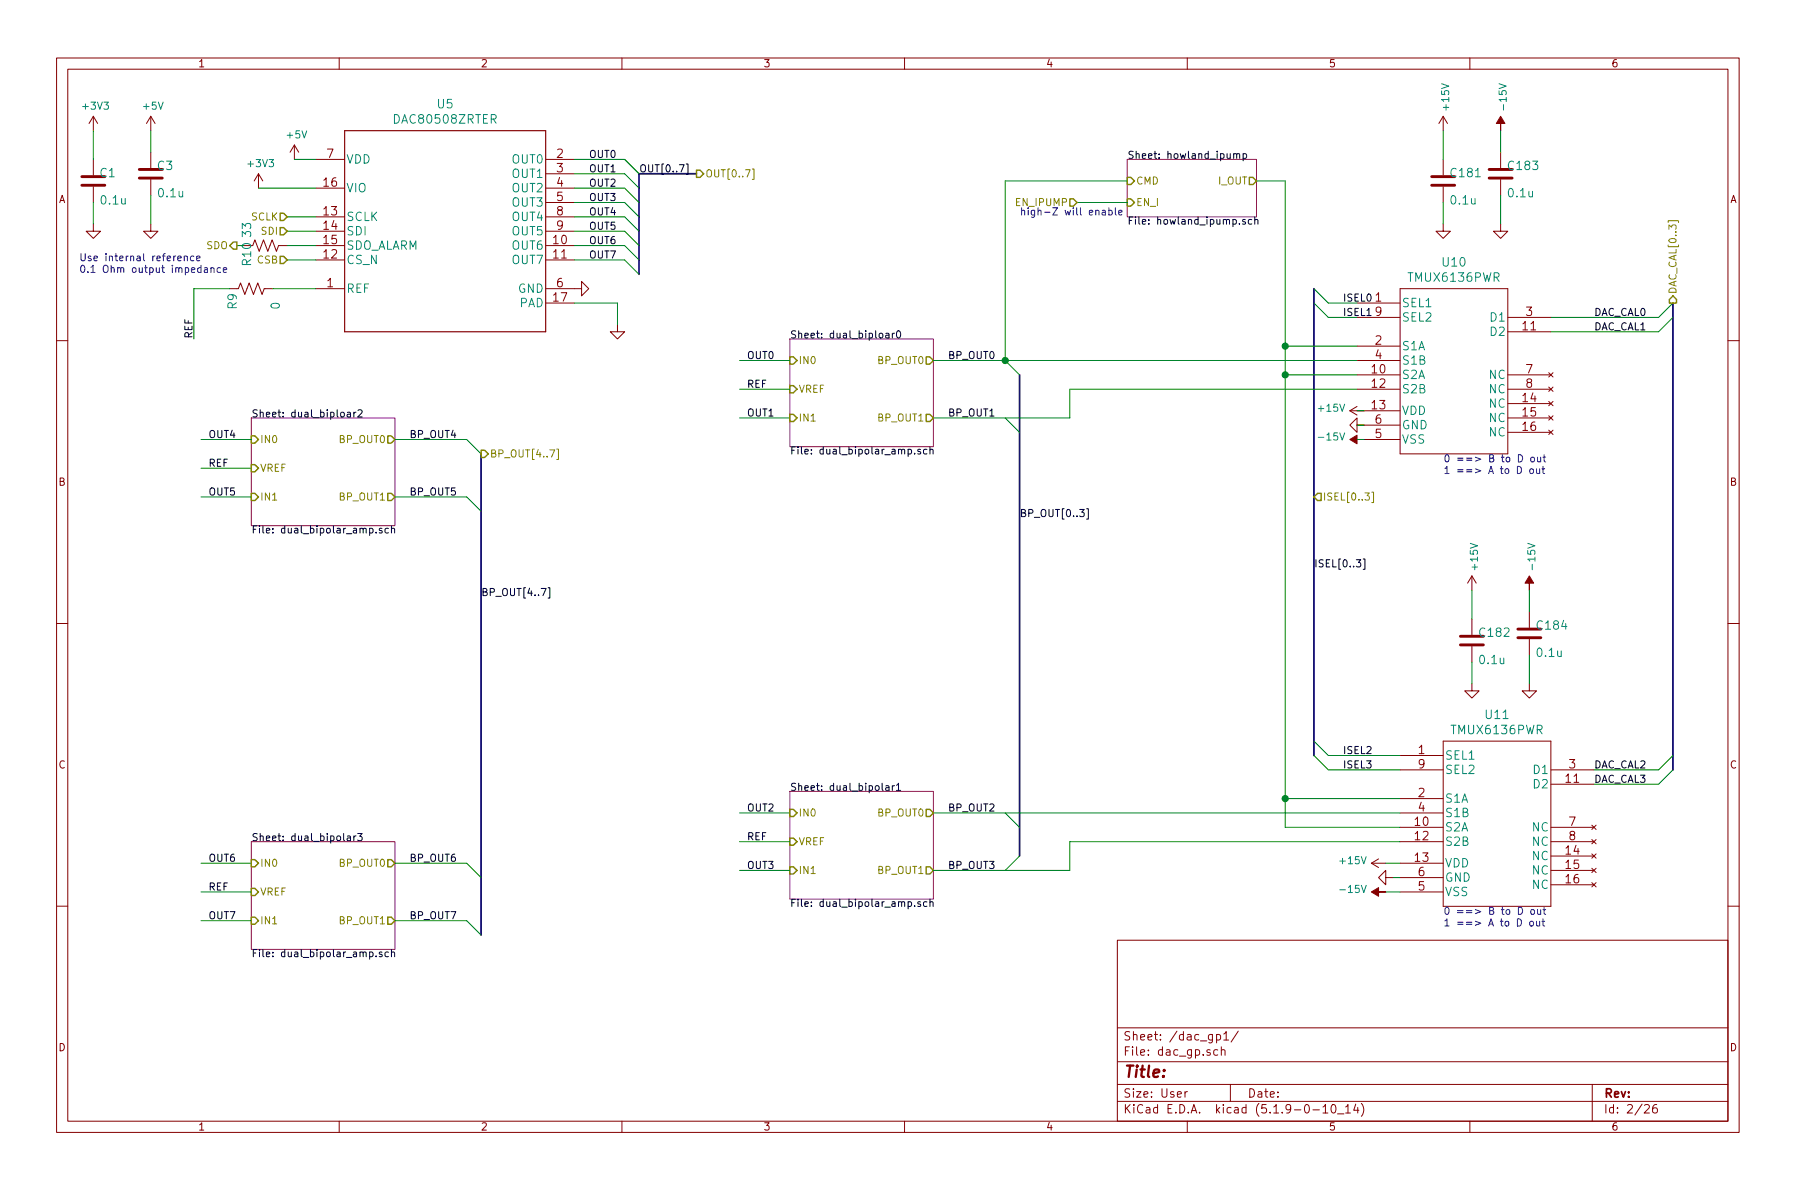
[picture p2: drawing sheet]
<svg xmlns="http://www.w3.org/2000/svg" width="318mm" height="210mm" viewBox="0 0 318 210" stroke-linecap="round" stroke-linejoin="round" font-family="sans-serif">
<g fill="none" stroke="#840000" stroke-width=".18">
<path d="M10 10.3h297.6v189.9h-297.6zM12 12.2h293.6v186.1h-293.6zM60 10.3v1.9M110 10.3v1.9M160 10.3v1.9M210 10.3v1.9M260 10.3v1.9M16.5 39.6v1.3h1.3l-1.3 1.3-1.3-1.3h1.3M16.5 20.6l-.8 1.2M16.5 20.6v2.5M16.5 28.2v2.8M16.5 33v2.8"/>
<path d="M16.5 20.6l.8 1.2M26.7 39.6v1.3h1.2l-1.2 1.3-1.3-1.3h1.3M26.7 20.6l-.8 1.2M26.7 20.6v2.5M26.7 26.9v2.8M26.7 31.7v2.8M26.7 20.6l.7 1.2M45.7 30.7l-.7 1.3M45.7 30.7v2.6M45.7 30.7l.8 1.3M52.1 25.6l-.8 1.3M52.1 25.6v2.6"/>
<path d="M52.1 25.6l.7 1.3M55.9 38.3h5.1M55.9 33.3h5.1M55.9 28.2h5.1M96.5 38.3h5.1M96.5 33.3h5.1M96.5 28.2h5.1M96.5 30.7h5.1M96.5 35.8h5.1M255.3 39.6v1.3h1.2l-1.2 1.3-1.3-1.3h1.3M255.3 20.6v2.5M255.3 28.2v2.8"/>
<path d="M255.3 33v2.8M255.3 20.6l-.8 1.2M255.3 20.6l.7 1.2M265.4 39.6v1.3h1.3l-1.3 1.3-1.2-1.3h1.2M265.4 26.9v2.8M265.4 31.7v2.8M40.6 51h1.6l.3-1 .8 2.1 .8-2.1 .7 2.1 .8-2.1 .8 2.1 .3-1.1h1.6M44.7 43.4l.4-1 .7 2 .8-2 .8 2 .7-2 .8 2 .4-1h1.5M55.9 51h5.1M55.9 43.4h5.1M55.9 46h5.1M55.9 40.9h5.1"/>
<path d="M96.5 51h6.4v-1.2l1.2 1.2-1.2 1.3v-1.3M96.5 43.4h5.1M96.5 46h5.1M96.5 40.9h5.1M96.5 53.6h5.1M109.2 57.4v1.3h1.3l-1.3 1.2-1.3-1.2h1.3M240 53.6h7.6M240 56.1h7.6M247.6 51h19.1v29.3h-19.1zM266.7 58.7h7.6M266.7 56.1h7.6M10 60.2h2"/>
<path d="M238.8 72.6h8.8M238.8 72.6l1.2 .8M240 66.3h7.6M240 68.8h7.6M240 61.2h7.6M240 63.7h7.6M240 77.7h7.6M240 71.9l-1.2 .7M241.3 75.2h-1.3v1.2l-1.2-1.2 1.2-1.3v1.3h7.6M266.7 66.3h7.6M266.7 68.8h7.6M266.7 71.4h7.6"/>
<path d="M266.7 73.9h7.6M266.7 76.4h7.6M273.9 71l.8 .7M273.9 73.5l.8 .8M273.9 76.1l.8 .7M273.9 65.9l.8 .8M273.9 68.4l.8 .8M274.7 71l-.8 .7M274.7 73.5l-.8 .8M274.7 76.1l-.8 .7M274.7 65.9l-.8 .8M274.7 68.4l-.8 .8"/>
<path d="M305.6 60.2h2M10 110.3h2M260.3 101.8l-.7 1.3M260.3 101.8v2.6M260.3 109.5v2.8M260.3 114.3v2.8M260.3 101.8l.8 1.3M270.5 108.2v2.8M270.5 113v2.8M305.6 110.3h2M247.6 133.6h7.7M247.6 136.1h7.7"/>
<path d="M255.3 131.1h19v29.2h-19zM260.3 120.9v1.3h1.3l-1.3 1.2-1.2-1.2h1.2M270.5 120.9v1.3h1.3l-1.3 1.2-1.3-1.2h1.3M274.3 138.7h7.6M274.3 136.1h7.6M242.6 152.6h2.5M242.6 152.6l1.2 .8M243.8 151.9l-1.2 .7M245.1 155.2v-1.3l-1.3 1.3 1.3 1.3v-1.3h1.3M247.6 146.3h7.7M247.6 148.8h7.7M247.6 152.6h7.7"/>
<path d="M247.6 141.2h7.7M247.6 143.8h7.7M247.6 157.7h7.7M247.6 155.2h7.7M274.3 146.3h7.6M274.3 148.8h7.6M274.3 151.4h7.6M274.3 153.9h7.6M274.3 156.5h7.6M281.6 151l.7 .8M281.6 153.5l.7 .8M281.6 156.1l.7 .7"/>
<path d="M281.6 145.9l.7 .8M281.6 148.5l.7 .7M282.3 151l-.7 .8M282.3 153.5l-.7 .8M282.3 156.1l-.7 .7M282.3 145.9l-.7 .8M282.3 148.5l-.7 .7M10 160.2h2M197.6 166.3h108v32h-108zM305.6 160.2h2M60 198.3v1.9M110 198.3v1.9"/>
<path d="M160 198.3v1.9M197.6 194.8h108M197.6 191.8h108M197.6 187.8h108M197.6 181.8h108M209.6 193v1M210 198.3v1.9M210 193l-.4 .3M215.2 183l.4-.1 .3 .3-.1 .6-.2 .1-.4-.1M215.2 182.9v1.5M215.4 185.7l-.4-.1-.3 .3 .1 .6h.6M216 185.7h.1a.37 .37 0 0 1 .6 .1v.8"/>
<path d="M216 185.1v1.5M216.5 182.8l.4-.4v1.5M216.5 183.9h.8M217.6 191.8v3M219 182.3l-1.2 2M232.2 196.3h1.2M234 195.8l.4-.5v1.5M234 196.8h.9M235.6 195.5l.3-.2a.94 .94 0 0 1 0 1.5 .79 .79 0 0 1-.3-1.3zM236.6 197h1.1M238 195.8l.4-.5v1.5M238 196.8h.9"/>
<path d="M239.8 195.2l-.4 1.1h1M240.2 195.8v1M240.8 195.1a1.71 1.71 0 0 1 0 2.3M260 198.3v1.9M281.6 191.8v6.5M290.9 195.5l.2-.2h.4l.2 .5-.9 1h.9M293 195.3a.62 .62 0 0 0-.7 .7l.1 .7 .2 .1 .5-.1 .1-.5-.2-.2-.4-.1-.3 .3"/>
</g>
<path d="M199.4 28.2h22.8v10.1h-22.8zM139.7 59.9h25.4v19.1h-25.4zM44.4 73.9h25.4v19.1h-25.4zM139.7 139.9h25.4v19.1h-25.4zM44.4 148.8h25.4v19.1h-25.4z" fill="none" stroke="#840084" stroke-width=".18"/>
<g fill="none" stroke="#000" stroke-width=".18">
<path d="M121.4 29h.3v1.8h-.3M218.2 27.3l.2-.1h.3v.8M218.2 27.2v.8M218.7 27.4l.2-.2h.3l.1 .8M219.9 27.2h.4l.2 .2-.1 .6h-.5M219.9 27.2v1.2M220.3 38.9l-.3-.1-.2 .2v.2l.5 .1v.3h-.5M221.4 38.9l-.3-.1-.3 .2 .1 .6h.5M221.9 38.9l.2-.1 .3 .1 .1 .7M221.9 38.4v1.2M156.7 59h.5l.1 .8M157.3 59.2l-.5 .1-.2 .2 .1 .2h.6"/>
<path d="M157.8 58.9v.9M158.2 58.9l-.4 .3M158.7 58.6l.2-.1a.67 .67 0 0 1 .4 .6 .67 .67 0 0 1-.4 .7l-.3-.3v-.2zM61.4 72.9h.5l.1 .8M62 73.2h-.4l-.2 .2v.3h.6M62.6 72.9v.8M63 72.9l-.4 .2M63.3 72.6l.5-.1 .3 .3-.8 .9h.8M162.8 79.5l-.3-.1-.2 .2 .1 .2 .4 .1v.3h-.5M164 79.5l-.4-.1-.3 .3 .2 .5h.5M164.5 79.6l.2-.2 .3 .1v.8M164.5 79v1.3"/>
<path d="M66.5 94.1v.2M67.6 93.5l-.3-.1-.2 .2v.2l.5 .1v.3h-.5M68.7 93.5l-.3-.1-.3 .2 .1 .6h.5M69.2 93.5l.2-.1 .3 .1 .1 .8M69.2 93v1.3M161.8 80.2v.1M192.2 90h.3v1.8h-.3M239.9 99h.8l-.4 .5 .3 .1v.6h-.5l-.2-.1M241.1 98.9h.3v1.8h-.3M97 103.9h.3v1.9h-.3M156 138.5v1.1l.2 .2M156.7 139h.5l.1 .8"/>
<path d="M157.3 139.2l-.5 .1-.2 .2 .1 .2h.6M157.8 138.9v.9M158.2 138.9l-.4 .3M158.6 138.9l.3-.4v1.3M158.6 139.8h.7M61.4 147.9h.5l.1 .8M62 148.1l-.4 .1-.2 .2v.2h.6M62.6 147.8v.9M63 147.8l-.4 .3M63.3 147.4h.8l-.5 .5 .4 .1 .1 .4-.3 .3-.5-.2M162.8 159.5h-.3l-.2 .1 .1 .2 .4 .1v.3h-.5M164 159.5h-.4l-.3 .2 .2 .5h.5"/>
<path d="M164.5 159.6l.2-.1h.3v.8M164.5 159v1.3M66.5 169.1v.1M67.6 168.4l-.3-.1-.2 .2v.2l.5 .1v.3h-.5M68.7 168.4l-.3-.1-.3 .3 .1 .5h.5M69.2 168.5l.2-.2 .3 .1 .1 .8M69.2 167.9v1.3M161.8 160.2v.1"/>
</g>
<g fill="none" stroke="#848400" stroke-width=".25">
<path d="M49.5 37.7h.7l.6 .6-.6 .7h-.7zM123.2 30.1h.6l.7 .6-.7 .7h-.6zM189.2 35.2h.7l.6 .6-.6 .6h-.7zM199.4 31.4h.6l.7 .6-.7 .6h-.6zM199.4 35.2h.6l.7 .6-.7 .6h-.6zM221 31.4h.6l.6 .6-.6 .6h-.6zM41.3 42.8h.6v1.3h-.6l-.7-.7zM49.5 40.3h.7l.6 .6-.6 .6h-.7zM49.5 45.3h.7l.6 .7-.6 .6h-.7zM295.9 52.3l.6 .7v.6h-1.2v-.6zM44.4 77.1h.7l.6 .6-.6 .7h-.7zM68.6 77.1h.6l.6 .6-.6 .7h-.6z"/>
<path d="M85.1 79.6h.6l.7 .7-.7 .6h-.6zM139.7 68.2h.6l.7 .6-.7 .7h-.6zM139.7 63.1h.6l.7 .6-.7 .7h-.6zM139.7 73.3h.6l.7 .6-.7 .6h-.6zM163.8 63.1h.7l.6 .6-.6 .7h-.7zM163.8 73.3h.7l.6 .6-.6 .6h-.7zM44.4 82.2h.7l.6 .6-.6 .6h-.7zM44.4 87.2h.7l.6 .7-.6 .6h-.7zM68.6 87.2h.6l.6 .7-.6 .6h-.6zM233 87.2h.7v1.3h-.7l-.6-.6zM44.4 157.1h.7l.6 .6-.6 .7h-.7zM44.4 152h.7l.6 .6-.6 .7h-.7z"/>
<path d="M68.6 152h.6l.6 .6-.6 .7h-.6zM139.7 148.2h.6l.7 .6-.7 .7h-.6zM139.7 143.1h.6l.7 .7-.7 .6h-.6zM139.7 153.3h.6l.7 .6-.7 .7h-.6zM163.8 143.1h.7l.6 .7-.6 .6h-.7zM163.8 153.3h.7l.6 .6-.6 .7h-.7zM44.4 162.2h.7l.6 .6-.6 .6h-.7zM68.6 162.2h.6l.6 .6-.6 .6h-.6z"/>
</g>
<path d="M61 23.1h35.5v35.6h-35.5z" fill="none" stroke="#840000" stroke-width=".2"/>
<g fill="#840000" stroke="#840000" stroke-width=".18">
<path d="M238.8 77.7l1.2-.7v.7h1.3h-1.3v.8z"/>
<path d="M265.4 20.6l.8 1.2h-.8v1.3v-1.3h-.7z"/>
<path d="M270.5 101.8l.8 1.3h-.8v1.3v-1.3h-.8z"/>
<path d="M242.6 157.7l1.2-.7v.7h1.3h-1.3v.8z"/>
</g>
<path d="M14.5 32.8h4M14.5 31.2h4M24.6 31.5h4.1M24.6 30h4.1M253.2 32.8h4.1M253.2 31.2h4.1M263.4 31.5h4.1M263.4 30h4.1M258.3 114h4.1M258.3 112.5h4.1M268.5 112.8h4M268.5 111.2h4" fill="none" stroke="#840000" stroke-width=".51"/>
<path d="M123.2 30.7h-10.2v17.8M232.4 51v82.6M295.9 53.6v82.5M180.3 66.3v85.1M85.1 80.3v85" fill="none" stroke="#000084" stroke-width=".3"/>
<g fill="none" stroke="#008400" stroke-width=".18">
<path d="M16.5 23.1v5.1M16.5 35.8v3.8M26.7 23.1v3.8M26.7 34.5v5.1M45.7 33.3h10.2M50.8 38.3h5.1M52.1 28.2h3.8M101.6 33.3h8.9l2.5 2.5M101.6 28.2h8.9l2.5 2.5M101.6 38.3h8.9l2.5 2.6M101.6 30.7h8.9l2.5 2.6M101.6 35.8h8.9l2.5 2.5"/>
<path d="M190.5 35.8h8.9M199.4 32h-21.6v31.7l2.5 2.6M222.2 32h5.1v114.3h20.3M255.3 23.1v5.1M255.3 35.8v3.8M265.4 23.1v3.8M265.4 34.5v5.1M40.6 51h-6.3v8.9M41.9 43.4h1.3M48.3 51h7.6M50.8 40.9h5.1M50.8 43.4h5.1"/>
<path d="M50.8 46h5.1M101.6 53.6h7.6v3.8M101.6 40.9h8.9l2.5 2.5M101.6 43.4h8.9l2.5 2.6M101.6 46h8.9l2.5 2.5M232.4 51l2.5 2.6h5.1M232.4 53.6l2.5 2.5h5.1M295.9 53.6l-2.5 2.5h-19.1M295.9 56.1l-2.5 2.6h-19.1M35.6 77.7h8.8M69.8 77.7h12.7l2.6 2.6M130.8 73.9h8.9"/>
<path d="M130.8 68.8h8.9M130.8 63.7h8.9M165.1 63.7h74.9M177.8 73.9l2.5 2.5M227.3 61.2h12.7M227.3 66.3h12.7M240 68.8h-50.8v5.1h-24.1M240 77.7h1.3M240 72.6h1.3M240 75.2h1.3M35.6 82.8h8.8M35.6 87.9h8.8"/>
<path d="M69.8 87.9h12.7l2.6 2.5M260.3 104.4v5.1M260.3 117.1v3.8M270.5 104.4v3.8M270.5 115.8v5.1M232.4 131.1l2.5 2.5h12.7M232.4 133.6l2.5 2.5h12.7M295.9 133.6l-2.5 2.5h-11.5M295.9 136.1l-2.5 2.6h-11.5M35.6 152.6h8.8M35.6 157.7h8.8M69.8 152.6h12.7l2.6 2.6"/>
<path d="M130.8 153.9h8.9M130.8 143.8h8.9M130.8 148.8h8.9M165.1 143.8h82.5M177.8 143.8l2.5 2.5M180.3 151.4l-2.5 2.5M227.3 141.2h20.3M245.1 152.6h2.5M245.1 157.7h2.5M246.4 155.2h1.2M247.6 148.8h-58.4v5.1h-24.1M35.6 162.8h8.8"/>
<path d="M69.8 162.8h12.7l2.6 2.5"/>
</g>
<path d="M133.1 29.9h.3v1.8h-.3M295.1 39.3v-.3h1.8v.3M98.5 79.4h.3v1.8h-.3M241.4 87.2h.8l-.4 .4 .4 .2-.1 .6h-.5l-.2-.1M242.6 87h.4v1.9h-.4" fill="none" stroke="#848400" stroke-width=".18"/>
<g fill="none" stroke="#0000c2" stroke-width=".18">
<path d="M195 37.2h.5v.8M195.5 37.5h-.4l-.2 .2 .1 .3h.5M196.1 37.2h.4l.2 .2-.1 .6h-.5M196.1 36.7v1.3M197.3 36.7v1.1l.2 .2M197.9 37.6l.6-.1-.1-.3h-.3l-.2 .2v.6h.5M31.4 45.7l.7-.1-.1-.3h-.4l-.2 .2 .1 .6h.5M32.6 45.4l.2-.1h.3v.8M32.6 45.3v.8M34.3 45.3h-.4l-.2 .2 .1 .6h.5M34.8 45.7l.6-.1-.1-.3h-.3l-.2 .2v.6h.5M36.2 47.4h.5v.8"/>
<path d="M36.7 47.6l-.4 .1-.2 .2 .1 .2h.5M37.3 47.5l.2-.2 .3 .1 .1 .8M37.3 47.3v.9M39 47.4l-.3-.1-.3 .3 .1 .5h.5M39.5 47.7l.6-.1-.1-.2-.3-.1-.2 .2v.6h.5M268.4 82.5a.64 .64 0 0 1 .7 .6 .64 .64 0 0 1-.7 .6zM268.6 80.4a.64 .64 0 0 1 .7 .6 .64 .64 0 0 1-.7 .7zM270.7 83l.3-.1 .2 .2-.1 .6h-.3l-.2-.1zM270.9 80.9l.3-.1 .2 .3-.1 .5-.3 .1-.2-.1zM271.8 82.9l.1 .8h.2l.2-.1M272 80.8v.8l.3 .1 .2-.1M272.3 82.9v.8"/>
<path d="M272.5 80.8v.9M272.7 82.9h.5M272.9 82.5v1.1l.3 .1M272.9 80.8h.5M273.1 80.4v1.1l.3 .2M268.4 162.5a.64 .64 0 0 1 .7 .6 .64 .64 0 0 1-.7 .6zM268.6 160.4a.64 .64 0 0 1 .7 .7 .64 .64 0 0 1-.7 .6zM270.7 163l.3-.1 .2 .2-.1 .6h-.3l-.2-.1zM270.9 160.9h.3l.2 .2-.1 .5-.3 .1-.2-.1zM271.8 162.9l.1 .8h.2l.2-.1M272 160.9v.7l.3 .1 .2-.1M272.3 162.9v.8"/>
<path d="M272.5 160.9v.8M272.7 162.9h.5M272.9 162.5v1.1l.3 .1M272.9 160.9h.5M273.1 160.4v1.1l.3 .2"/>
</g>
<g fill="#008400" stroke="#008400" stroke-width=".25">
<circle cx="227.3" cy="61.2" r=".51"/>
<circle cx="227.3" cy="66.3" r=".51"/>
<circle cx="227.3" cy="141.2" r=".51"/>
<circle cx="177.8" cy="63.7" r=".51"/>
</g>
<text font-size="2.8" fill="#840000" x="198.6" y="190.5">Title:</text>
<g font-size="2.1" fill="#008484">
<text x="70" y="21.9">DAC80508ZRTER</text>
<text x="77.4" y="19.2">U5</text>
<text x="61.2" y="28.9">VDD</text>
<text x="90.7" y="28.9">OUT0</text>
<text x="17.7" y="31.3">C1</text>
<text x="27.9" y="30.1">C3</text>
<text x="28.1" y="34.9">0.1u</text>
<text x="61.2" y="34">VIO</text>
<text x="90.7" y="31.5">OUT1</text>
<text x="90.7" y="34">OUT2</text>
<text x="256.8" y="31.3">C181</text>
<text x="266.9" y="34.9">0.1u</text>
<text x="266.9" y="30.1">C183</text>
<text x="18" y="36.2">0.1u</text>
<text x="44.4" y="41.8" transform="rotate(-90 44.4 41.8)">33</text>
<text x="61.2" y="39.1">SCLK</text>
<text x="61.2" y="41.6">SDI</text>
<text x="90.7" y="36.5">OUT3</text>
<text x="90.7" y="39.1">OUT4</text>
<text x="90.7" y="41.6">OUT5</text>
<text x="256.7" y="36.2">0.1u</text>
<text x="44.4" y="46.9" transform="rotate(-90 44.4 46.9)">R10</text>
<text x="61.2" y="46.7">CS_N</text>
<text x="61.2" y="44.2">SDO_ALARM</text>
<text x="90.7" y="44.2">OUT6</text>
<text x="90.7" y="46.7">OUT7</text>
<text x="255.2" y="47.1">U10</text>
<text x="61.2" y="51.8">REF</text>
<text x="91.6" y="51.8">GND</text>
<text x="249.3" y="49.8">TMUX6136PWR</text>
<text x="41.9" y="54.6" transform="rotate(-90 41.9 54.6)">R9</text>
<text x="49.5" y="54.7" transform="rotate(-90 49.5 54.7)">0</text>
<text x="91.9" y="54.3">PAD</text>
<text x="247.9" y="54.3">SEL1</text>
<text x="247.9" y="56.9">SEL2</text>
<text x="263.8" y="59.4">D2</text>
<text x="263.8" y="56.9">D1</text>
<text x="247.9" y="61.9">S1A</text>
<text x="247.9" y="64.5">S1B</text>
<text x="247.9" y="67">S2A</text>
<text x="247.9" y="69.6">S2B</text>
<text x="263.4" y="67">NC</text>
<text x="263.4" y="69.6">NC</text>
<text x="247.9" y="73.4">VDD</text>
<text x="247.9" y="75.9">GND</text>
<text x="263.4" y="72.1">NC</text>
<text x="263.4" y="74.6">NC</text>
<text x="263.4" y="77.2">NC</text>
<text x="247.9" y="78.5">VSS</text>
<text x="261.8" y="112.6">C182</text>
<text x="272" y="111.3">C184</text>
<text x="261.8" y="117.4">0.1u</text>
<text x="272" y="116.2">0.1u</text>
<text x="256.9" y="129.8">TMUX6136PWR</text>
<text x="262.9" y="127.1">U11</text>
<text x="255.5" y="134.3">SEL1</text>
<text x="255.5" y="136.9">SEL2</text>
<text x="271.4" y="136.9">D1</text>
<text x="255.5" y="142">S1A</text>
<text x="271.4" y="139.4">D2</text>
<text x="255.5" y="147">S2A</text>
<text x="255.5" y="149.6">S2B</text>
<text x="255.5" y="144.5">S1B</text>
<text x="271" y="147">NC</text>
<text x="271" y="149.6">NC</text>
<text x="255.5" y="153.4">VDD</text>
<text x="255.5" y="155.9">GND</text>
<text x="271" y="152.1">NC</text>
<text x="271" y="154.7">NC</text>
<text x="255.5" y="158.5">VSS</text>
<text x="271" y="157.2">NC</text>
</g>
<g font-size="2.1" fill="#840000">
<text x="57.8" y="27.9">7</text>
<text x="98.5" y="27.9">2</text>
<text x="57.3" y="33">16</text>
<text x="98.5" y="30.5">3</text>
<text x="98.5" y="33">4</text>
<text x="98.5" y="35.6">5</text>
<text x="57.3" y="38.1">13</text>
<text x="57.3" y="40.6">14</text>
<text x="98.5" y="38.1">8</text>
<text x="98.5" y="40.6">9</text>
<text x="57.3" y="45.7">12</text>
<text x="57.3" y="43.2">15</text>
<text x="97.9" y="43.2">10</text>
<text x="97.9" y="45.7">11</text>
<text x="57.8" y="50.8">1</text>
<text x="97.9" y="53.3">17</text>
<text x="98.5" y="50.8">6</text>
<text x="243.3" y="53.3">1</text>
<text x="243.3" y="55.9">9</text>
<text x="269.4" y="58.4">11</text>
<text x="269.9" y="55.9">3</text>
<text x="243.3" y="61">2</text>
<text x="243.3" y="63.5">4</text>
<text x="242.7" y="66">10</text>
<text x="242.7" y="68.6">12</text>
<text x="269.4" y="71.1">14</text>
<text x="269.9" y="66">7</text>
<text x="269.9" y="68.6">8</text>
<text x="242.7" y="72.4">13</text>
<text x="243.3" y="77.5">5</text>
<text x="243.3" y="74.9">6</text>
<text x="269.4" y="73.7">15</text>
<text x="269.4" y="76.2">16</text>
<text x="250.9" y="133.3">1</text>
<text x="250.9" y="135.9">9</text>
<text x="277.5" y="135.9">3</text>
<text x="250.9" y="141">2</text>
<text x="250.9" y="143.5">4</text>
<text x="277" y="138.4">11</text>
<text x="250.3" y="146">10</text>
<text x="250.3" y="148.6">12</text>
<text x="277.5" y="146">7</text>
<text x="277.5" y="148.6">8</text>
<text x="250.3" y="152.4">13</text>
<text x="250.9" y="154.9">6</text>
<text x="277" y="151.1">14</text>
<text x="277" y="153.7">15</text>
<text x="250.9" y="157.5">5</text>
<text x="277" y="156.2">16</text>
<text x="198.6" y="184">Sheet: /dac_gp1/</text>
<text x="198.6" y="186.7">File: dac_gp.sch</text>
<text x="198.6" y="196.9">KiCad E.D.A. kicad (5.1.9-0-10_14)</text>
<text x="198.6" y="194.1">Size: User</text>
<text x="220.6" y="194.1">Date:</text>
<text x="283.6" y="194.1">Rev:</text>
<text x="283.6" y="196.9">Id: 2/26</text>
</g>
<g font-size="1.8" fill="#840000">
<text x="35" y="11.9">1</text>
<text x="85" y="11.9">2</text>
<text x="135" y="11.9">3</text>
<text x="185" y="11.9">4</text>
<text x="235" y="11.9">5</text>
<text x="285" y="11.9">6</text>
<text x="10.4" y="35.9">A</text>
<text x="306" y="35.9">A</text>
<text x="10.4" y="85.9">B</text>
<text x="306" y="85.9">B</text>
<text x="10.4" y="135.9">C</text>
<text x="306" y="135.9">C</text>
<text x="10.4" y="185.9">D</text>
<text x="306" y="185.9">D</text>
<text x="35" y="199.9">1</text>
<text x="85" y="199.9">2</text>
<text x="135" y="199.9">3</text>
<text x="185" y="199.9">4</text>
<text x="235" y="199.9">5</text>
<text x="285" y="199.9">6</text>
</g>
<g font-size="1.8" fill="#008484">
<text x="14.8" y="19.4">+3V3</text>
<text x="25.5" y="19.4">+5V</text>
<text x="256.3" y="19.3" transform="rotate(-90 256.3 19.3)">+15V</text>
<text x="266.5" y="19.1" transform="rotate(-90 266.5 19.1)">-15V</text>
<text x="44" y="29.6">+3V3</text>
<text x="50.9" y="24.5">+5V</text>
<text x="233.3" y="72.8">+15V</text>
<text x="233.6" y="77.9">-15V</text>
<text x="261.4" y="100.6" transform="rotate(-90 261.4 100.6)">+15V</text>
<text x="271.6" y="100.4" transform="rotate(-90 271.6 100.4)">-15V</text>
<text x="237.2" y="152.8">+15V</text>
<text x="237.4" y="157.9">-15V</text>
</g>
<g font-size="1.8">
<text x="104.1" y="27.9">OUT0</text>
<text x="199.4" y="28.1">Sheet: howland_ipump</text>
<text x="104.1" y="35.6">OUT3</text>
<text x="104.1" y="33">OUT2</text>
<text x="104.1" y="30.5">OUT1</text>
<text x="113" y="30.5">OUT[0..7]</text>
<text x="104.1" y="40.6">OUT5</text>
<text x="104.1" y="38.1">OUT4</text>
<text x="199.4" y="39.7">File: howland_ipump.sch</text>
<text x="104.1" y="45.7">OUT7</text>
<text x="104.1" y="43.2">OUT6</text>
<text x="237.5" y="53.3">ISEL0</text>
<text x="34" y="59.9" transform="rotate(-90 34 59.9)">REF</text>
<text x="139.7" y="59.8">Sheet: dual_biploar0</text>
<text x="237.5" y="55.9">ISEL1</text>
<text x="281.9" y="55.9">DAC_CAL0</text>
<text x="281.9" y="58.4">DAC_CAL1</text>
<text x="132.1" y="63.5">OUT0</text>
<text x="167.6" y="63.5">BP_OUT0</text>
<text x="132.1" y="68.6">REF</text>
<text x="36.8" y="77.5">OUT4</text>
<text x="44.4" y="73.8">Sheet: dual_biploar2</text>
<text x="72.4" y="77.5">BP_OUT4</text>
<text x="132.1" y="73.7">OUT1</text>
<text x="167.6" y="73.7">BP_OUT1</text>
<text x="36.8" y="82.5">REF</text>
<text x="139.7" y="80.4">File: dual_bipolar_amp.sch</text>
<text x="36.8" y="87.6">OUT5</text>
<text x="72.4" y="87.6">BP_OUT5</text>
<text x="44.4" y="94.3">File: dual_bipolar_amp.sch</text>
<text x="180.3" y="91.4">BP_OUT[0..3]</text>
<text x="232.4" y="100.3">ISEL[0..3]</text>
<text x="85.1" y="105.4">BP_OUT[4..7]</text>
<text x="237.5" y="133.3">ISEL2</text>
<text x="237.5" y="135.9">ISEL3</text>
<text x="281.9" y="135.9">DAC_CAL2</text>
<text x="132.1" y="143.5">OUT2</text>
<text x="139.7" y="139.8">Sheet: dual_bipolar1</text>
<text x="167.6" y="143.5">BP_OUT2</text>
<text x="281.9" y="138.4">DAC_CAL3</text>
<text x="44.4" y="148.7">Sheet: dual_bipolar3</text>
<text x="132.1" y="148.6">REF</text>
<text x="36.8" y="152.4">OUT6</text>
<text x="72.4" y="152.4">BP_OUT6</text>
<text x="132.1" y="153.7">OUT3</text>
<text x="167.6" y="153.7">BP_OUT3</text>
<text x="36.8" y="157.5">REF</text>
<text x="139.7" y="160.4">File: dual_bipolar_amp.sch</text>
<text x="36.8" y="162.6">OUT7</text>
<text x="72.4" y="162.6">BP_OUT7</text>
<text x="44.4" y="169.3">File: dual_bipolar_amp.sch</text>
</g>
<g font-size="1.8" fill="#848400">
<text x="124.7" y="31.4">OUT[0..7]</text>
<text x="200.9" y="32.6">CMD</text>
<text x="215.5" y="32.6">I_OUT</text>
<text x="44.4" y="39">SCLK</text>
<text x="46.3" y="41.5">SDI</text>
<text x="200.9" y="36.4">EN_I</text>
<text x="36.6" y="44.1">SDO</text>
<text x="45.5" y="46.6">CSB</text>
<text x="296.5" y="52.1" transform="rotate(-90 296.5 52.1)">DAC_CAL[0..3]</text>
<text x="141.2" y="64.4">IN0</text>
<text x="155.4" y="64.4">BP_OUT0</text>
<text x="141.2" y="69.5">VREF</text>
<text x="141.2" y="74.5">IN1</text>
<text x="155.4" y="74.5">BP_OUT1</text>
<text x="46" y="83.4">VREF</text>
<text x="46" y="78.4">IN0</text>
<text x="60.2" y="78.4">BP_OUT0</text>
<text x="86.6" y="80.9">BP_OUT[4..7]</text>
<text x="46" y="88.5">IN1</text>
<text x="60.2" y="88.5">BP_OUT1</text>
<text x="233.9" y="88.5">ISEL[0..3]</text>
<text x="141.2" y="149.5">VREF</text>
<text x="141.2" y="144.4">IN0</text>
<text x="155.4" y="144.4">BP_OUT0</text>
<text x="46" y="153.3">IN0</text>
<text x="60.2" y="153.3">BP_OUT0</text>
<text x="141.2" y="154.6">IN1</text>
<text x="155.4" y="154.6">BP_OUT1</text>
<text x="46" y="158.4">VREF</text>
<text x="46" y="163.4">IN1</text>
<text x="60.2" y="163.4">BP_OUT1</text>
</g>
<g font-size="1.8" fill="#0000c2">
<text x="179.9" y="36.4">EN_IPUMP</text>
<text x="180.3" y="38.1">high-Z will enable</text>
<text x="14" y="46.2">Use internal reference</text>
<text x="14" y="48.3">0.1 Ohm output impedance</text>
<text x="255.3" y="81.8">0 ==&gt; B to D out</text>
<text x="255.3" y="83.8">1 ==&gt; A to D out</text>
<text x="255.3" y="161.8">0 ==&gt; B to D out</text>
<text x="255.3" y="163.8">1 ==&gt; A to D out</text>
</g>
</svg>
